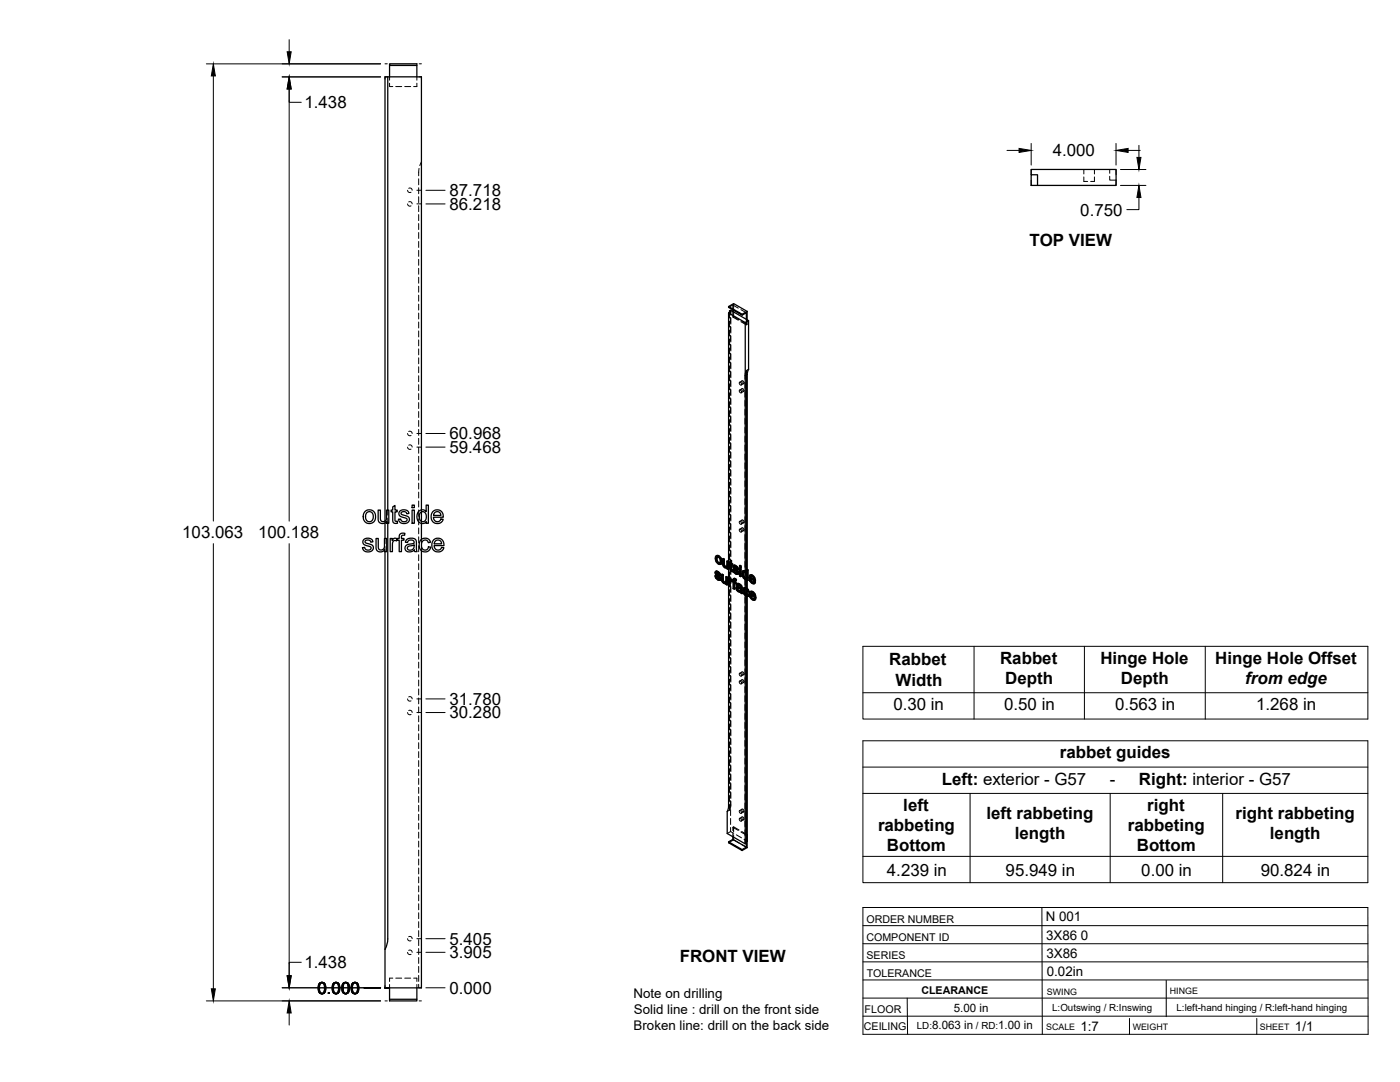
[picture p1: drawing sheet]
<svg xmlns="http://www.w3.org/2000/svg" width="559mm" height="432mm" viewBox="0 0 559 432" stroke-linecap="round" stroke-linejoin="round" font-family="sans-serif">
<!-- layer: Visible -->
<g fill="none" stroke="#000" stroke-width=".51">
<path d="M154.8 30.7v172.9M155.5 26.1v4.6M166.4 26.1h-10.9v-.6h10.9v5.2M411.6 69.7h2.5v4.3h-2.5zM411.6 69.7v-2.1h33.9v6.4h-31.4M290.8 122.3l2-1.1 5.4 3.1M290.8 124.9v196.9l-.5 2v8.8l7.2 4.2 .4-.3M291.2 124.1l.4-.3 7.2 4.2-1.3 .7-6.7-3.8M291.2 124.1l.5 .3-.9 .5M291.2 124.1v.6M292.5 123.7v.6M296.2 125.4l-5.4-3.1v.4l5.4 3.1"/>
<path d="M297.5 128.7l-.1 99.1-.4-.1a1.77 1.77 0 0 0-.2 3.1l.7 .4 .5-.1M298.2 124.3l-2 1.1v.4l1.7-1v2.6M298.2 124.3v3.3M298.8 128v19.4l-.9 .5v80.3l-.5-.4h-.8M298.8 147.4l-.5 2v77.8M145.3 215.2l1.3-.4a1.81 1.81 0 0 1 2.2 1.4l-.8 .2a1.14 1.14 0 0 0-1.2-.9 1.14 1.14 0 0 0-1.1 .9l.8 .5a3 3 0 0 1 2.4 1.1 2.16 2.16 0 0 1-1.4 2.3 2.16 2.16 0 0 1-2.5-.9l-.3-.8 .9-.2a1.21 1.21 0 0 0 1.2 1.3 1.21 1.21 0 0 0 1.2-1.4l-.8-.3a2.62 2.62 0 0 1-2.3-1.3v-.8zM145.8 204a2.64 2.64 0 0 1 4.1 2.1 2.64 2.64 0 0 1-3.9 2.4 3.2 3.2 0 0 1-.2-4.5zM146.3 204.7l.6-.4 .9-.1 1 .8 .1 2-.8 1.1h-1.2l-.7-.6-.3-1.5zM150.1 214.9h.9v2.9a1.32 1.32 0 0 0 1.3 1.7 1.32 1.32 0 0 0 1.2-1.8v-2.8h.8v5.3h-.8v-.8a1.86 1.86 0 0 1-2.2 .8 1.86 1.86 0 0 1-1.2-2.1zM150.9 203.6h.9v2.9a1.32 1.32 0 0 0 1.3 1.7 1.32 1.32 0 0 0 1.2-1.8v-2.8h.9v5.2h-.8v-.8a1.86 1.86 0 0 1-2.3 .9 1.86 1.86 0 0 1-1.2-2.1zM153.7 208.7v6.2M154.8 208.8v165.9l-.2 1.8-.9 2.3"/>
<path d="M155.7 214.9h.8v.8a1.27 1.27 0 0 1 2-.7l.8-.1v-.6a1.51 1.51 0 0 1 .7-1.4 1.51 1.51 0 0 1 1.6 0l-.1 .7a.81 .81 0 0 0-.9 0 .81 .81 0 0 0-.4 .8v.5h1v.7h-1v4.6h-.9v-4.6h-.8v-.4l-.2 .7-.3-.1a1.18 1.18 0 0 0-1.2 .4 1.18 1.18 0 0 0-.2 1.2v2.8h-.9zM156.8 202.3l.8-.6v1.9h.9v.7h-.9v3.3a.55 .55 0 0 0 .4 .5 .55 .55 0 0 0 .5-.1l.2 .8-.7 .1a1.16 1.16 0 0 1-1.2-1.6v-3h-.7v-.7h.7zM159.5 204.1l1.6-.6a1.73 1.73 0 0 1 2.1 1.4l-.9 .1a1.13 1.13 0 0 0-1.1-.9 1.13 1.13 0 0 0-1.1 1l1.2 .5a2.18 2.18 0 0 1 2.1 1.3 2.19 2.19 0 0 1-1.9 2.1 2.19 2.19 0 0 1-2.4-1.6l.8-.3a1.21 1.21 0 0 0 1.3 1.2 1.21 1.21 0 0 0 1.1-1.3l-.7-.3a2.63 2.63 0 0 1-2.3-1.3zM162.2 215.5l1.7-.7 1.2 .1 .8 .4 .6 4.9h-1l-.1-.7a2.02 2.02 0 0 1-2.2 .8 2.02 2.02 0 0 1-1.5-1.8l.8-1.1 1.8-.4a.78 .78 0 0 0 1-.7 .78 .78 0 0 0-1-.8 1.27 1.27 0 0 0-1.6 1l-.9-.1zM162.8 218.2l1.6-.4a.49 .49 0 0 1 .7-.3 .49 .49 0 0 1 .2 .7v.1a1.36 1.36 0 0 1-1.2 1.2 1.36 1.36 0 0 1-1.5-.9zM164.5 203.6h.9v5.2h-.9zM164.5 201.6h.9v1h-.9zM167.1 204.1a1.96 1.96 0 0 1 3 .1v-2.6h.9v7.2h-.9v-.6a2.16 2.16 0 0 1-2.6 .4 2.16 2.16 0 0 1-1.1-2.4zM167.7 204.7l.5-.4a2.03 2.03 0 0 1 2 1.3 2.03 2.03 0 0 1-.7 2.3l-.2 .2a1.95 1.95 0 0 1-1.9-1 1.95 1.95 0 0 1 .2-2.2zM168 215.4a2.22 2.22 0 0 1 3.8 1l-.9 .2a1.47 1.47 0 0 0-1.9-.9 1.47 1.47 0 0 0-.8 2l.2 1 .6 .7a1.33 1.33 0 0 0 2-1.2l.9 .1-.4 1.1a2.41 2.41 0 0 1-3 .6 2.41 2.41 0 0 1-1.2-2.9zM168.2 219.8v174.4h-14.5v-174M168.2 203.5v-172.8h-14.5v177.3"/>
<path d="M168.2 204.3v3.8M168.2 208.9v6.4M172.8 204.2a2.47 2.47 0 0 1 2.9-.5 2.47 2.47 0 0 1 1.2 2.7h-3.9l.2 .9a1.48 1.48 0 0 0 1.4 .9 1.48 1.48 0 0 0 1.4-1.1l.9 .1-.3 .7a2.64 2.64 0 0 1-3.7 .5 2.64 2.64 0 0 1-.5-3.7zM173 215.5a2.47 2.47 0 0 1 3-.4 2.47 2.47 0 0 1 1.2 2.6h-3.9l.2 .9a1.47 1.47 0 0 0 1.4 .9 1.47 1.47 0 0 0 1.4-1l.9 .1a2.57 2.57 0 0 1-3.5 1.4 2.57 2.57 0 0 1-1.2-3.5zM173.5 204.6l.8-.4a1.43 1.43 0 0 1 1.7 1.5h-2.9zM173.8 215.9l.7-.4a1.41 1.41 0 0 1 1.8 1.5h-3zM285.3 229.8l.5 .2M285.7 228l.9 .1M285.8 230l.2-.2 .2 .6-.2 .2zM285.9 228.7l.4 .3M285.9 228.9l1.4 1.1M285.9 221.8h1.1z"/>
<path d="M285.9 221.8l-.4 .5v1l.9 1.5a.95 .95 0 0 0 1.4 .2M285.9 227.9l-.3 .2M286 223.1l.2 .9M286 230.6l.5 .4h.5M286 228.1h.6l.5 .4M286 229.8h-.7l.6 1.1 .8 .6h.7M286.1 229.2l1.5 1.2M286.1 228.5v.1M286.1 228.8l-.2-.2 .6 .1 .5 .8 .4 .2M286.2 224l.2-.1 .6 .6-.3 .2zM286.2 230.4l.5 .5M286.2 227.9l-.7 .3v.6l1.4 1.7v.6"/>
<path d="M286.3 222.3l-.1 .6M286.4 228.2l1.1 .8M286.4 223.9l-.2-1-.2 .2 .4-.8 .7 .4 .4 1-.2 1h-.6M286.5 231l.4 .1M286.7 221.9l.9 .9 .2-.1 .4 1.3M286.9 228.6l.6 .4-.1 .7-.1-.6M287 224.5l.3 .1M287 221.8l.8 .9M287 231.1h-.1M287.1 230.1l.3 .5 .2-.2 .1 .5M287.4 230.6l.1 .5 .2-.2-.1 .5M287.5 231.1l-.1 .4 .2-.1-.3 .2"/>
<path d="M287.6 222.8l.4 1.4 .2-.2-.2 .9M287.8 225.1l-.2 .1M288 224.2l-.2 .9M288 229.2l.7 .2v2.2M288.5 223l.6 .1v2.2M288.5 229.5v2.1l.4 .4M288.5 231.7l.2 .4 .5 .2M288.7 232.1l.9 .3-.2 .1M288.7 229.4l-.7-.2 .1 2.6 .8 1h.9M288.9 223.2v2.2l.4 .4M288.9 225.5l.2 .4 .5 .2M289 232.4l.4 .1"/>
<path d="M289.1 225.9l.3 .3h.6l-.2 .1M289.1 223.1l-.6-.1 .1 2.7 .7 .9 .9-.1v.5l.4 .2M289.4 226.2l.4 .1M289.7 230.2l.7 .1v3l-.3 .2v-3M289.8 232.8v.4l.3 .3M289.8 232.8l-.2 .1M290.1 224l.7 .1v3l-.2 .1v-3M290.2 226.6l-.2 .1M290.4 230.3l-.7-.1v2l-.3 .3M290.8 224.1l-.7-.1v1.9l-.3 .4M290.8 230.8l1.6 .7M291.2 231.1v.4l.8-.3"/>
<path d="M291.3 232l.2 2-.2 .1v-1.6M291.3 224.4l-.3 .1v.4l.3 .1 .1 2.4 .4 .6 .7 .1-.1-.5h-.4M291.3 223.9l.7-.2v1.1M291.4 230.9l-.6-.1v3l.5 .3M291.6 231.8v.1M291.7 231.1l-.3 .2M291.8 231.3l.4 .4M291.8 223.9v1l.6 .1M291.8 224.9l.6 .1-.2 .6v-.4M291.8 227.4l.4 .1M291.9 227.5l.5 .1M292 223.7l-.7 .2v.8l-.3-.2"/>
<path d="M292 225.4v1.8M292.1 232.1l-.7-.3 .1 .6M292.2 225.6l-.4-.3v2l.3 .1M292.2 227.7l.1 .5M292.2 231.6h.4v.3zM292.2 232.1l.4 .2v2.6l.5 .2M292.2 231.6v.5M292.2 231.8l-.1 .3M292.2 232.1h-.1M292.5 227.4l.4 .2M292.8 225.7h.9M292.9 230.9l1.1 .3"/>
<path d="M292.9 227.6l.2-.1 .2 .5-.2 .2zM293 226.3l.4 .4M293 226.5l1.5 1.1M293.1 232.1l.7 .2-.2 .5v-.4M293.1 225.5l-.4 .2M293.1 230.8l-.3 .2M293.1 228.2l.5 .4h.6M293.1 225.7h.6l.6 .4M293.1 227.5l-.6-.1 .6 1.3 .8 .5 .6-.1M293.2 226.8l1.5 1.2M293.2 226.1v.1M293.2 226.4l-.1-.2 .5 .1 .9 1"/>
<path d="M293.3 231.5v.5M293.3 232.6v2.4l-.2 .1v-2.6l.5 .3M293.3 231.1l.7 .1-.3 .6 .1-.4M293.3 228l.5 .5M293.3 225.6l-.6 .2-.1 .6 1.5 1.8-.1 .5M293.5 225.8l1.1 .8M293.6 230.9l-.8 .1-.2 .6M293.6 228.6l.4 .1M293.7 231.8l-.6-.3v.6l.7 .2M294 233l-.2 .4 .5 .3M294 233l.6-.2 .6 .2M294 226.3l.4 .4 .2-.1 .2 .5-.3 .2-.1-.6"/>
<path d="M294.1 234.2l.6-.1 .9 .4M294.1 228.7h-.1M294.2 235l.2 .4 .6 .2M294.2 227.8l.3 .4 .2-.2 .2 .6M294.3 234.8l.3 .5M294.3 234.1l-.3 .2M294.4 235.4l.3 .4h.7h-.7M294.4 234.7l-.1 .1M294.4 232.9l1.4 .5M294.4 234.7h.1a.8 .8 0 0 1 1 .9l-.3 .3M294.5 234.7l-.1 .2M294.5 228.2l.1 .5 .3-.1-.2 .4"/>
<path d="M294.6 233.4l-.3 .3 .3-.3 .7 .5a.36 .36 0 0 1 .3 .4 .36 .36 0 0 1-.4 .3l-.8-.3M294.6 234.1l-.8 .4 .1 .9 .9 .8h.8l.5 .7M294.6 228.7l-.1 .4 .2-.1-.3 .2M294.6 232.8l-.5 .2M295 233.2l1.1 .6M295.2 226.9l.6 .1zM295.2 225.7l.6 .1zM295.2 226.9v3l.4 .2M295.2 225.7v.6l.4 .2M295.6 233.6l.2 .4 .3-.2 .1 .5M295.8 227v3l-.2 .1v-3M295.8 225.8l-.2 .7v-.5"/>
<path d="M295.8 234l.2 .4h.2l.1 2M296 234.4v2.1l.3-.1 .1 .4-.3 .1-.1-.4M296.6 229.2l.2 1M296.7 227.8l-.2 .1M296.8 228.4l.6 .1 .5 1v1.1l-.6 .1M296.8 228.4l-.2 .8 .2-.2 .2 1M296.8 230.2l.2-.2 .5 .6-.2 .1zM296.8 228.4h.1M296.9 227.7l-.2 .1M297 228.3l-.2 .7M297 235.9l.2 .9 .8 .5M297.1 234.6h.9l.7 .7"/>
<path d="M297.2 228l.7 .3M297.3 234.5l-.4 .2M297.4 235.1l-.2 .7M297.5 235.1l-.1 1.7-.2-1-.2 .1a.67 .67 0 0 1 .7-.9 .67 .67 0 0 1 .6 .9l.5 .4M297.5 228.6v2l.3 .1M297.5 231.2v3.3M297.5 237.7v99.1M297.8 234.8l.6 .6 .3-.1 .3 .9-.2 .1-.4-.9M297.9 229.4v1.1M297.9 235.3v2M297.9 238v100.1M297.9 227.3l.7 .1v4.2l-.2 .1v-4.1"/>
<path d="M298 234.6l-.5-.1a1.44 1.44 0 0 0-.7 2.2l.6 1 1.1 .3M298 231.1v.4l.4 .2M298 231.1l-.1 3.5M298.3 235.8v1.6l-.6 .1-.5-.6M298.3 231.6v3.2M298.3 238.1l-.1 100.2-2 1.1M298.4 237.1l.4 .3M298.6 227.4l-.7-.1v1.5l-.3-.5M298.8 237.4l.2-.1-.5 .7zM299 237.3l-.4-.3-.4 .6-.5-.1M299.3 229.6l1.1-.1 .8 .9M299.4 230.5l1.5 .9-.5-1.1a.52 .52 0 0 0-.6-.3 .52 .52 0 0 0-.4 .5l.2-.1 1.2 .7"/>
<path d="M299.4 236.1h1.1l.8 .9M299.5 237.1l1.5 .8-.5-1a.52 .52 0 0 0-.6-.4 .52 .52 0 0 0-.4 .6l.3-.2 1.1 .7M299.6 231.8l.6 .6h.6M299.6 231.1l.2 .6M299.8 230l-.2 .4M299.8 237.6l.2 .7M299.8 238.4l.5 .6 .6-.1M299.9 236.5l-.1 .4M300.1 229.7l.9 .8 .2-.1 .3 1.4M300.2 232.4l.4 .1M300.3 236.2l.8 .9 .2-.1 .4 1.3M300.3 239l.4 .1"/>
<path d="M300.4 229.5l-.8-.1-.7 .8 .2 1.3 .7 1.1a.95 .95 0 0 0 1 .4 .95 .95 0 0 0 .7-.6M300.5 236.1l-.7-.2-.7 .7 .1 1.3 .8 1.3a.94 .94 0 0 0 .9 .4 .94 .94 0 0 0 .8-.7M300.7 232.4l-.1 .1M300.8 239l-.1 .1M300.8 232.2l.5 .3M301 230.5l.3 1.4 .2-.1-.2 .1M301 238.7l.5 .4M301.1 237.1l.4 1.4 .2-.2-.2 .2M301.3 232l-1.9-1.1 .2 .9 .2-.1 .6 .6M301.5 238.6l-2-1.1 .3 .9 .2-.1 .5 .5M301.5 232.4l-.5 .5M301.5 232.4l-.4-.3-.5 .4"/>
<path d="M301.7 238.9l-.5 .6M301.7 238.9l-.5-.3-.5 .5M292.5 333.9v1.1l-1.7 1v.3l5.4 3.1v-.4l-5.4-3M292.5 335l5.4 3.1-1.7 .9M298.3 335.7l-.4 .2M155.5 394.2v5.2h10.9v-.6h-10.9M166.4 394.2v4.6"/>
</g>
<!-- layer: Hidden -->
<g fill="none" stroke="#000" stroke-width=".4">
<path d="M155.5 30.7v1.3M155.5 33.2v1.3h1.3M158 34.5h2.3M161.5 34.5h2.4M166.4 30.7v1.3M166.4 33.2v1.3h-1.3M162.7 75.9l.6 .9 .8-.1M163.1 75.1h.9l.5 .8M167.1 71.4v2.3M167.1 74.9v2.4M167.1 78.5v2.4M167.3 67.2l-.2 3"/>
<path d="M168.2 64.7l-.6 1.4M432.6 70.6v1.8h1.5M432.6 67.6v1.8M436.8 70.6v1.8h-1.5M436.8 67.6v1.8M442.9 70.4v1.5h2.6M442.9 67.6v1.6M162.7 81.4l.6 .8 .8-.1M163.1 80.6l.9-.1 .5 .9M167.1 82.1v2.4M167.1 85.6v2.4M167.1 89.2v2.4"/>
<path d="M167.1 92.8v2.4M167.1 96.4v2.3M167.1 99.9v2.4M167.1 103.5v2.4M167.1 107.1v2.4M167.1 110.7v2.3M167.1 114.2v2.4M167.1 117.8v2.4M167.1 121.4v2.3M167.1 124.9v2.4M167.1 128.5v2.4M167.1 132.1v2.4"/>
<path d="M167.1 135.7v2.3M167.1 139.2v2.4M291.2 124.7v2.3M291.2 128.2v2.3M291.2 131.7v2.4M291.2 135.3v2.4M291.2 138.9v2.3M291.6 123.8v1.6M291.6 126.6v2.4M291.6 130.2v2.4M291.6 133.8v2.4M291.6 137.4v2.3"/>
<path d="M291.7 124.4v1.4M291.7 127v2.3M291.7 130.6v2.3M291.7 134.1v2.4M291.7 137.7v2.4M292.5 121.7v2M292.5 124.3v2.2M292.5 121.7l-1.7 1M292.5 121.7l2.2 1.3M292.8 126.3l-.3 .2 2.2 1.3M292.8 121.2v2M292.8 124.4v1.9"/>
<path d="M292.8 126.3l2.2 1.3M295.7 123.6l2.2 1.2M295.7 128.4l2.2 1.2M296 128.2l2.2 1.3M297.9 127.4v2.2l.3-.1v-1.9M167.1 142.8v2.4M167.1 146.4v2.4M167.1 149.9v2.4M167.1 153.5v2.4M167.1 157.1v2.4M291.2 142.5v2.3M291.2 146v2.4"/>
<path d="M291.2 149.6v2.4M291.2 153.2v2.3M291.2 156.7v2.4M291.6 140.9v2.4M291.6 144.5v2.4M291.6 148.1v2.4M291.6 151.6v2.4M291.6 155.2v2.4M291.6 158.8v2.4M291.7 141.3v2.3M291.7 144.8v2.4M291.7 148.4v2.4"/>
<path d="M291.7 152v2.4M291.7 155.6v2.3M291.7 159.1v2.4M295.1 155.7a.56 .56 0 0 1 .8 .3 .56 .56 0 0 1-.4 .8l-.4-.6zM295.1 152.6a.53 .53 0 0 1 .8 .3 .53 .53 0 0 1-.5 .7zM296.1 155.2a.54 .54 0 0 1 .8 .2 .54 .54 0 0 1-.4 .8zM296.2 152a.56 .56 0 0 1 .7 .3 .56 .56 0 0 1-.4 .8l-.4-.6zM296.2 155.1l-1 .6M296.2 152l-1 .6M296.8 156.2l-1 .6M296.8 153.1l-1 .6M297.4 152.6v2.4"/>
<path d="M297.4 156.2v2.3M297.4 159.7v2.4M297.9 147.9l-.4 1.1-.1 2.4M162.7 173l.5 .8h.9M162.7 178.4l.6 .9 .8-.1M163.1 172.2h.9l.5 .8M163.1 177.7l.9-.1 .5 .8M167.1 160.7v2.3M167.1 164.2v2.4M167.1 167.8v2.4M167.1 171.4v2.4M167.1 174.9v2.4"/>
<path d="M167.1 178.5v2.4M291.2 160.3v2.4M291.2 163.9v2.4M291.2 167.4v2.4M291.2 171v2.4M291.2 174.6v2.4M291.2 178.2v2.4M291.6 162.3v2.4M291.6 165.9v2.4M291.6 169.5v2.4M291.6 173.1v2.4M291.6 176.6v2.4"/>
<path d="M291.7 162.7v2.4M291.7 166.3v2.4M291.7 169.8v2.4M291.7 173.4v2.4M291.7 177v2.4M297.4 163.3v2.4M297.4 166.9v2.4M297.4 170.5v2.3M297.4 174v2.4M297.4 177.6v2.4M167.1 182.1v2.4M167.1 185.7v2.3"/>
<path d="M167.1 189.2v2.4M167.1 192.8v2.4M167.1 196.4v2.4M167.1 199.9v2.4M291.2 181.7v2.4M291.2 185.3v2.4M291.2 188.9v2.4M291.2 192.4v2.4M291.2 196v2.4M291.2 199.6v2.4M291.6 180.2v2.4M291.6 183.8v2.4"/>
<path d="M291.6 187.3v2.4M291.6 190.9v2.4M291.6 194.5v2.4M291.6 198.1v2.3M291.7 180.6v2.3M291.7 184.1v2.4M291.7 187.7v2.4M291.7 191.3v2.4M291.7 194.8v2.4M291.7 198.4v2.4M297.4 181.2v2.4M297.4 184.7v2.4"/>
<path d="M297.4 188.3v2.4M297.4 191.9v2.4M297.4 195.5v2.3M297.4 199v2.4M153.7 208v.7M153.7 214.9v2M153.7 218.1v2.1M154.8 203.6v2M154.8 206.8v2M167.1 203.5v2.4M167.1 207.1v2.4M167.1 210.7v2.3"/>
<path d="M167.1 214.2v2.4M167.1 217.8v2.4M168.2 203.5v.8M168.2 208.1v.8M168.2 215.3v1.6M168.2 218.1v1.7M291.2 203.2v2.3M291.2 206.7v2.4M291.2 210.3v2.4M291.2 213.9v2.4M291.2 217.4v2.4M291.6 201.6v2.4"/>
<path d="M291.6 205.2v2.4M291.6 208.8v2.4M291.6 212.3v2.4M291.6 215.9v2.4M291.6 219.5v2.4M291.7 202v2.4M291.7 205.5v2.4M291.7 209.1v2.4M291.7 212.7v2.4M291.7 216.3v2.4M291.7 219.8v2.4M295.1 208.1a.56 .56 0 0 1 .8 .4 .56 .56 0 0 1-.4 .7l-.4-.5z"/>
<path d="M295.1 211.2a.56 .56 0 0 1 .8 .4 .56 .56 0 0 1-.4 .7l-.4-.4zM296.1 207.6a.55 .55 0 0 1 .8 .3 .55 .55 0 0 1-.4 .7zM296.1 210.7a.55 .55 0 0 1 .8 .3 .55 .55 0 0 1-.4 .7zM296.2 207.5l-1 .6M296.2 210.7l-1 .5M296.8 208.6l-1 .6M296.8 211.8l-1 .5M297.4 202.6v2.4M297.4 206.2v2.4M297.4 209.7v2.4M297.4 213.3v2.4M297.4 216.9v2.4"/>
<path d="M167.1 221.4v2.4M167.1 225v2.3M167.1 228.5v2.4M167.1 232.1v2.4M167.1 235.7v2.3M167.1 239.2v2.4M285.6 229.7l.3 .9-.2 .1M285.6 228.4l.1 .5-.2 .1M285.7 228.1l-.3 .4M285.7 222.7l.4 1.3-.3 .2M285.7 228.9l.3 .4-.2 .1M285.9 228l-.4 .2"/>
<path d="M285.9 230.6l.8 .7-.2 .1M286 229.3l1.1 1-.2 .2M286.1 224l.9 1-.3 .1M286.1 228.5h.5l-.2 .2M286.1 221.7l-.6 1.1M286.2 222.3l.8-.1-.3 .2M286.6 228.5l.4 .4-.2 .1M286.7 231.3l.5 .2-.2 .1M287 222.2l.5 .6-.2 .2M287 225l.6 .1-.2 .2M287 228.9l.2 .5-.2 .1M287.1 231h-.1"/>
<path d="M287.1 230.4l.2 .3-.2 .2M287.1 231l-.1 .1M287.2 229.4l.4 .1M287.3 230.7l-.2 .3M287.5 231.4l-.3 .1M287.5 224.6h-.2M287.5 222.8l.2 .9-.2 .2M287.7 223.8l-.4 .9M287.8 225.1h-.2M288.2 229.1l.1 2.4-.2 .1M288.3 231.5l.1 .4-.2 .2M288.4 231.9l.3 .4-.2 .2"/>
<path d="M288.7 222.9v2.3l-.2 .2M288.7 225.2l.1 .5-.2 .1M288.7 232.3l.4 .4-.2 .1M288.8 225.7l.3 .4-.2 .1M289.1 226.1l.5 .4-.3 .1M289.1 232.7h.9l-.2 .1M289.6 226.5l.8-.1-.2 .1M289.6 232.4h.1M289.7 232.4l-.2 .1M289.8 232.8h.1M289.9 232.2l-.3 .2M289.9 230.1v1.9l-.3 .3"/>
<path d="M290 232.7l-.2 .5M290 233.1l.4 .2M290 226.2h.1M290.2 226.1l-.3 .2M290.2 226.5v.1M290.3 226l-.3 .2M290.3 223.8v1.9l-.3 .4M290.4 226.4l-.2 .6M290.4 226.9l.4 .2M291.1 230.7v3l-.3 .1M291.1 233.7l.4 .3M291.2 221v2.4"/>
<path d="M291.2 224.6v2.4M291.2 228.2v2.3M291.2 231.7v2.4M291.2 235.3v2.4M291.2 238.9v2.4M291.2 224.7l.3 .2-.2 .1M291.2 224.3l-.2 .6M291.3 224.4l.2 .1M291.4 231.3v.1M291.5 226.7l.1 .6-.2 .1M291.5 223.8l-.2 .9M291.6 227.3l.2 .3-.2 .2"/>
<path d="M291.6 223.1v5.9M291.6 230.2v2.4M291.6 233.8v2.4M291.6 237.4v2.3M291.7 231.2l-.5 .3M291.7 231.7l-.1 .1M291.7 223.4v2.4M291.7 227v2.4M291.7 230.6v2.3M291.7 234.1v2.4M291.7 237.7v2.4M291.7 231.7h.3l-.2 .1"/>
<path d="M291.8 225.3l.2-.1v.2M291.8 227.6l.4 .3-.2 .1M292 231.7l.3 .3M292 225.2l.4 .2M292.2 227.9l.3 .2M292.2 231.8l.2-.1-.1 .3M292.3 232l-.1 .1M292.4 231.5v.1M292.4 231.9l.4 .2-.2 .2M292.4 231.7l-.2 .4M292.4 231.5l-.2 .2M292.6 231.6l.2 .2"/>
<path d="M292.7 227.3l.3 .9-.2 .1M292.8 226l-.1 .6M292.8 232.1v2.7l-.2 .1M292.8 225.7l-.3 .4M292.8 234.8l.5 .2M292.9 226.5l.3 .4-.3 .2M292.9 231l-.3 .9M293 225.6l-.4 .2M293 230.8l-.3 .3M293 228.2l.8 .7-.2 .1M293.1 232.5l.2-.1v.2M293.1 226.1h.1"/>
<path d="M293.1 231.5h.2M293.2 226.9l1.1 1.1-.3 .1M293.3 232.4l.5 .3M293.3 226l-.2 .2M293.3 226l.5 .1-.3 .2M293.3 231.4l.3 .1-.2 .1M293.6 231.5l.3 .1M293.8 226.1l.4 .4-.3 .1M293.8 228.9l.6 .2-.3 .1M294 234.6l.2 .8-.2 .1M294 233l.2-.1-.4 .5M294 233.3l.5 .3"/>
<path d="M294.1 234.3l-.3 .4M294.2 228.6h.1M294.2 226.5l.1 .5-.2 .1M294.2 234.1l-.4 .3M294.2 235.4l.7 .6-.3 .1M294.3 228.6l-.2 .1M294.3 228l-.1 .5M294.3 227l.5 .1M294.4 228.3l-.1 .3M294.5 233.4h.1M294.5 234.7h.1M294.5 234.7h-.1"/>
<path d="M294.6 234.6l-.3 .2M294.6 229l-.2 .1M294.7 234.6l1.1 .4-.2 .1M294.7 233.3l.5 .1-.3 .2M294.9 236l.5 .2-.3 .1M295.2 233.4l.5 .5-.3 .1M295.4 236.2l.4-.1-.2 .1M295.4 226.7v3l-.2 .2M295.4 225.6l-.2 .7M295.4 229.7l.4 .3M295.4 226.2l.4 .2M295.6 234.5h.2"/>
<path d="M295.6 235.7l-.2 .2M295.7 233.9l-.1 .6M295.7 235.6l-.2 .2M295.8 235l-.3 .7M295.8 234.4l-.2 .3M295.8 236.1l-.1 .5M295.9 236.5l.5 .3M296.3 228.8l.2 .9-.2 .1M296.5 228l-.4 .9M296.5 229.7l.4 .8-.2 .1M296.7 227.8l-.5 .4M296.8 235.5l.3 1.4-.2 .1"/>
<path d="M296.9 230.5l.6 .5-.3 .1M296.9 234.8l-.3 .9M297 228.3h.5l-.2 .1M297 228.3l-.2 .1M297 228.3h.1M297.1 236.9l.9 .9-.2 .1M297.1 234.5l-.4 .4M297.4 220.5v2.3M297.4 224v2.4M297.4 227.6v2.4M297.4 231.2v2.4M297.4 234.7v2.4"/>
<path d="M297.4 238.3v2.4M297.4 235.1l-.2 .1M297.5 235l.5 .1-.2 .1M297.5 231l.5 .1M297.5 227.9v.7M297.5 230.6v.6M297.5 234.5v.6M297.5 236.8v.9M297.5 228.3l.4 .5-.1 .2M297.9 228.2v1.2M297.9 230.5v.7M297.9 234.6v.7"/>
<path d="M297.9 237.3v.7M297.9 228.3l.3 .4M298 237.8l.7 .1M298 235.1l.4 .3-.3 .2M298 230.6l-.2 .1M298 228.9l.2 1-.2 .1M298.2 227.2l-.3 1.6M298.2 229.9l-.4 .8M298.2 231l-.2 .5M298.2 231.4l.4 .2M298.3 227.2v1.7M298.3 230v1.6"/>
<path d="M298.3 234.8v1M298.4 235.4l.2 .6-.2 .1M298.4 237.4l-.1 .7M298.6 236l.4 .2M298.6 237l-.4 .6M299.1 230.4l.4 1.4-.2 .1M299.3 237l.3 1.3-.2 .1M299.4 230.9l.2-.1v.3M299.5 231.8l.9 .9-.2 .1M299.5 229.4l-.6 1.1M299.5 237.5l.2-.2 .1 .3M299.6 230.8l1.9 1.1"/>
<path d="M299.6 238.3l.9 .9-.2 .2M299.6 236l-.5 1.1M299.7 237.3l2 1.2M299.8 230h-.2M299.8 229.9l.6 .1-.3 .1M299.9 236.5l-.1 .1M300 236.5h.5l-.2 .1M300.4 230l.5 .5-.2 .2M300.4 232.7l.7 .2-.2 .1M300.5 236.5l.6 .6-.3 .1M300.5 239.2l.8 .2-.2 .1M300.8 232.3v.1"/>
<path d="M300.8 232.3l-.1 .1M300.8 231.1l.3 .1M300.9 232.3l-.3 .2M300.9 230.5l.2 .7-.2 .2M300.9 237.6l.3 .2M300.9 238.9h.1M300.9 238.9l-.1 .1M301 238.9l-.2 .1M301.1 237.1l.1 .7-.2 .1M301.1 232.1l-.3 .2M301.2 238.6l-.3 .3M301.2 232.8l-.1 .1"/>
<path d="M301.4 239.4h-.1M167.1 242.8v2.4M167.1 246.4v2.4M167.1 250v2.3M167.1 253.5v2.4M167.1 257.1v2.4M291.2 242.4v2.4M291.2 246v2.4M291.2 249.6v2.4M291.2 253.2v2.3M291.2 256.7v2.4M291.6 240.9v2.4"/>
<path d="M291.6 244.5v2.4M291.6 248.1v2.3M291.6 251.7v2.3M291.6 255.2v2.4M291.6 258.8v2.4M291.7 241.3v2.3M291.7 244.9v2.3M291.7 248.4v2.4M291.7 252v2.4M291.7 255.6v2.3M291.7 259.1v2.4M297.4 241.9v2.4"/>
<path d="M297.4 245.4v2.4M297.4 249v2.4M297.4 252.6v2.4M297.4 256.2v2.4M297.4 259.7v2.4M162.7 278.9l.5 .8h.9M163.1 278.1l1 .1 .4 .7M167.1 260.7v2.4M167.1 264.2v2.4M167.1 267.8v2.4M167.1 271.4v2.4M167.1 275v2.3"/>
<path d="M167.1 278.5v2.4M291.2 260.3v2.4M291.2 263.9v2.4M291.2 267.5v2.3M291.2 271v2.4M291.2 274.6v2.4M291.2 278.2v2.3M291.6 262.4v2.3M291.6 265.9v2.4M291.6 269.5v2.4M291.6 273.1v2.4M291.6 276.6v2.4"/>
<path d="M291.7 262.7v2.4M291.7 266.3v2.3M291.7 269.9v2.3M291.7 273.4v2.4M291.7 277v2.4M295.1 271.9a.55 .55 0 0 1 .8 .3 .55 .55 0 0 1-.4 .7zM295.1 268.8a.54 .54 0 0 1 .8 .3 .54 .54 0 0 1-.4 .7zM296.2 271.3a.56 .56 0 0 1 .7 .3 .56 .56 0 0 1-.4 .7l-.4-.6zM296.2 268.2a.56 .56 0 0 1 .7 .3 .56 .56 0 0 1-.4 .7l-.4-.6zM296.2 271.3l-1 .5M296.2 268.1l-1 .6M296.8 272.4l-1 .5"/>
<path d="M296.8 269.2l-1 .6M297.4 263.3v2.4M297.4 266.9v2.4M297.4 270.5v2.3M297.4 274v2.4M297.4 277.6v2.4M162.7 284.4l.5 .7h.9M163.1 283.6l.9-.1 .5 .9M167.1 282.1v2.4M167.1 285.7v2.4M167.1 289.2v2.4M167.1 292.8v2.4"/>
<path d="M167.1 296.4v2.4M167.1 300v2.3M291.2 281.7v2.4M291.2 285.3v2.4M291.2 288.9v2.4M291.2 292.5v2.3M291.2 296v2.4M291.2 299.6v2.4M291.6 280.2v2.4M291.6 283.8v2.4M291.6 287.4v2.4M291.6 290.9v2.4"/>
<path d="M291.6 294.5v2.4M291.6 298.1v2.4M291.7 280.6v2.3M291.7 284.1v2.4M291.7 287.7v2.4M291.7 291.3v2.4M291.7 294.9v2.3M291.7 298.4v2.4M297.4 281.2v2.3M297.4 284.8v2.3M297.4 288.3v2.4M297.4 291.9v2.4"/>
<path d="M297.4 295.5v2.3M297.4 299v2.4M167.1 303.5v2.4M167.1 307.1v2.4M167.1 310.7v2.4M167.1 314.2v2.4M167.1 317.8v2.4M291.2 303.2v2.4M291.2 306.7v2.4M291.2 310.3v2.4M291.2 313.9v2.4M291.2 317.5v2.3"/>
<path d="M291.6 301.6v2.4M291.6 305.2v2.4M291.6 308.8v2.4M291.6 312.4v2.3M291.6 315.9v2.4M291.6 319.5v2.4M291.7 319.8l-.1 2.4-.4 1.1M291.7 302v2.4M291.7 305.6v2.4M291.7 309.1v2.4M291.7 312.7v2.4M291.7 316.3v2.4"/>
<path d="M297.4 302.6v2.4M297.4 306.2v2.4M297.4 309.8v2.3M297.4 313.3v2.4M297.4 316.9v2.4M167.1 321.4v2.4M167.1 325v2.3M167.1 328.5v2.4M167.1 332.1v2.4M167.1 335.7v2.4M167.1 339.3v2.3M291.2 321v2.3"/>
<path d="M291.2 323.3l-.9 .5M291.6 323.1v2.4M291.6 326.6v2.4M291.6 330.2v1.7M291.6 331.9l-1.3 .7M291.6 331.9l1.3 .7M292.5 331.4v-1.2l.3-.2v2M292.5 332.6v1.3M292.5 330.2l2.2 1.2M292.8 335.2l-2 1.1M292.8 333.2v2M292.8 330l2.2 1.2"/>
<path d="M292.8 335.2l2.2 1.2M293.9 333.2l2.1 1.1M295.1 323.5a.53 .53 0 0 1 .8 .3 .53 .53 0 0 1-.5 .7zM295.1 326.6a.56 .56 0 0 1 .8 .4 .56 .56 0 0 1-.4 .7l-.4-.5zM295.7 332l2.2 1.3 .3-.2M296 331.8l2.2 1.3M296 337l2.2 1.3M296.1 326.1a.54 .54 0 0 1 .8 .3 .54 .54 0 0 1-.4 .7zM296.2 322.9a.56 .56 0 0 1 .7 .4 .56 .56 0 0 1-.4 .7l-.4-.5zM296.2 322.9l-1 .6M296.2 326l-1 .6M296.8 324l-1 .6"/>
<path d="M296.8 327.1l-1 .6M297.4 334.8v1.4l.5 .3M297.4 320.5v2.4M297.4 324v2.4M297.4 327.6v2.4M297.4 331.2v2.4M297.9 335.9l-.5 .3M298.2 333.1v2.6l-1.2-.7M167.1 342.8v2.4M167.1 346.4v2.4M167.1 350v2.3M167.1 353.5v2.4"/>
<path d="M167.1 357.1v2.4M162.7 374.6l.5 .8h.9M163.1 373.8h.9l.5 .8M163.1 379.3l.9-.1 .5 .8M167.1 360.7v2.4M167.1 364.3v2.3M167.1 367.8v2.4M167.1 371.4v2.4M167.1 375v2.4M167.1 378.5v2.4M155.5 392.9v1.3M156.8 390.4h-1.3v1.3"/>
<path d="M158 390.4h2.3M161.5 390.4h2.4M162.7 380l.6 .9 .8-.1M165.1 390.4h1.3v1.3M166.4 392.9v1.3M167.1 382.1v2.4M167.1 385.7v2.4M167.1 389.3v2.3M167.1 392.8v1.4"/>
</g>
<!-- layer: Reference -->
<g fill="none" stroke="#000" stroke-width=".4">
<path d="M153.7 25.5h.9M154.6 30.7h-.9v.9M167.3 30.7h.9v.9M167.3 25.5h.9M166.4 75.9h1.8M411.6 67.6v2.1M411.6 71.9v2.1M445.5 67.6v2.1M445.5 71.9v2.1M166.4 81.4h1.8M166.4 173h1.8M166.4 178.4h1.8"/>
<path d="M166.4 278.9h1.8M166.4 284.4h1.8M166.4 374.6h1.8M153.7 393.3v.9h.9M153.7 394.2h1.8zM153.7 399.4h.9M166.4 380h1.8M167.3 399.4h.9M168.2 393.3v.9h-.9"/>
</g>
<!-- layer: Hidden Narrow -->
<path d="M297.9 149.6l-.5 .4M286.7 230l-.2 .1M288.2 231l-.2 .1M288.7 224.7l-.2 .2M289.9 231.7l-.2 .1M290.3 225.4l-.2 .2M291.5 226.7l-.2 .1M292.8 231.4l-.2 .2M293.8 227.6l-.2 .1M295.1 234.7l-.2 .1M295.8 235.1l-.2 .2M291.7 321.3l-.9 .5" fill="none" stroke="#000" stroke-width=".4"/>
<!-- layer: Visible Narrow -->
<path d="M298.3 149.4l-.4 .2M286.7 229.4l-.2 .1M288.7 231l-.2 .2M289.1 224.8l-.2 .1M292 226.9l-.2 .2M293.3 231.7l-.2 .1M293.8 227l-.2 .1M295 234.3l-.2 .1M296.2 234.8l-.2 .1M296.2 235.5l-.2 .1" fill="none" stroke="#000" stroke-width=".4"/>
<!-- layer: Titleblock -->
<path d="M344.4 362.2h201.6l.1 50.6h-201.7zM344.4 369.4h201.6M344.4 376.6h201.6M415.9 362.2l.1 50.6M344.4 383.9h201.6M344.4 391.1h201.6M344.4 398.3h201.6M362.1 398.3l.1 14.4M465.5 391.3v14.4M344.4 405.5h201.7M450.8 406.4v6.4M501.6 406.4v6.4" fill="none" stroke="#000" stroke-width=".4"/>
<!-- layer: Custom Tables -->
<path d="M344.4 257.9h201.6v29.1h-201.6zM388.8 257.9v29.1M432.8 257.9v29.1M481.1 257.9v29.1M344.4 276.5h201.6M344.4 295.6h201.6v56.7h-201.6zM344.4 306.1h201.6M344.4 316.6h201.6M387.2 316.6v35.7M443.1 316.6v35.7M488 316.6v35.7M344.4 341.8h201.6" fill="none" stroke="#000" stroke-width=".4"/>
<!-- layer: FD_Dimensions -->
<g fill="none" stroke="#000" stroke-width=".4">
<path d="M115.4 15.8v4.9M82.4 25.5h69.5M85.2 30.3v177.7M112.6 30.7h39.3M115.4 35.5v172.5M115.4 40.3v.5h4.8M411.6 57.2v8.7M445.5 57.2v8.7M454.6 58v4.8M170 75.9h7.7M401.9 60h4.9M447.2 67.6h10.2"/>
<path d="M447.2 74h10.2M450.3 60h4.8M454.6 78.8v4.9h-4.8M170 81.4h7.7M170 173h7.7M170 178.4h7.7M85.2 217v177.6M115.4 217v172.4M170 278.9h7.7M170 284.4h7.7M170 374.6h7.7M82.4 399.4h69.5"/>
<path d="M112.6 394.2h39.3M120.2 384h-4.8v.6M170 394.2h7.7M170 380h7.7M115.4 404.3v4.8"/>
</g>
<path d="M85.2 25.5l.8 4.8h-1.7zM115.4 30.7l.8 4.8h-1.6zM114.6 20.7h1.6l-.8 4.8zM406.8 59.2l4.8 .8-4.8 .8zM445.5 60l4.8-.8v1.6zM453.8 62.8h1.6l-.8 4.8zM454.6 74l.8 4.8h-1.6zM84.3 394.6h1.7l-.8 4.8zM114.6 389.4h1.6l-.8 4.8zM115.4 399.4l.8 4.9h-1.6z" fill="#000" stroke="#000" stroke-width=".4"/>
<g font-size="6.7">
<text x="121.5" y="43.2">1.438</text>
<text x="420.2" y="62.4">4.000</text>
<text x="179.4" y="78.3">87.718</text>
<text x="179.4" y="83.8">86.218</text>
<text x="431.2" y="86">0.750</text>
<text x="410.9" y="98.2">TOP VIEW</text>
<text x="179.4" y="175.4">60.968</text>
<text x="179.4" y="180.8">59.468</text>
<text x="72.7" y="214.8">103.063</text>
<text x="103" y="214.8">100.188</text>
<text x="355" y="265.6">Rabbet</text>
<text x="399.2" y="264.9">Rabbet</text>
<text x="439.2" y="264.9">Hinge Hole</text>
<text x="485.1" y="264.9">Hinge Hole Offset</text>
<text x="357.5" y="273.6">Width</text>
<text x="401.2" y="273">Depth</text>
<text x="447.4" y="273">Depth</text>
<text x="497.1" y="273">from edge</text>
<text x="179.4" y="281.3">31.780</text>
<text x="179.4" y="286.7">30.280</text>
<text x="356.6" y="283.3">0.30 in</text>
<text x="400.8" y="283.3">0.50 in</text>
<text x="445.1" y="283.3">0.563 in</text>
<text x="501.4" y="283.3">1.268 in</text>
<text x="423" y="302.6">rabbet guides</text>
<text x="375.9" y="313.1">Left: exterior - G57</text>
<text x="443" y="313.1">-</text>
<text x="454.6" y="313.1">Right: interior - G57</text>
<text x="360.6" y="323.6">left</text>
<text x="457.9" y="323.5">right</text>
<text x="393.8" y="326.9">left rabbeting</text>
<text x="493.2" y="326.9">right rabbeting</text>
<text x="350.5" y="331.6">rabbeting</text>
<text x="405" y="335">length</text>
<text x="450.2" y="331.6">rabbeting</text>
<text x="506.9" y="334.9">length</text>
<text x="354" y="339.7">Bottom</text>
<text x="453.7" y="339.6">Bottom</text>
<text x="354" y="349.4">4.239 in</text>
<text x="401.4" y="349.4">95.949 in</text>
<text x="455.5" y="349.4">0.00 in</text>
<text x="503.2" y="349.4">90.824 in</text>
<text x="179.4" y="377">5.405</text>
<text x="179.4" y="382.4">3.905</text>
<text x="271.3" y="383.8">FRONT VIEW</text>
<text x="121.5" y="386.4">1.438</text>
<text x="126.7" y="396.6">0.000</text>
<text x="179.4" y="396.6">0.000</text>
</g>
<g font-size="5.3">
<text x="417.4" y="367.6">N 001</text>
<text x="417.6" y="375.1">3X86 0</text>
<text x="417.7" y="382.2">3X86</text>
<text x="417.8" y="389.5">0.02in</text>
<text x="252.9" y="398.4">Note on drilling</text>
<text x="253" y="404.9">Solid line : drill on the front side</text>
<text x="252.9" y="411.2">Broken line: drill on the back side</text>
<text x="431.3" y="411.5">1:7</text>
<text x="516.9" y="411.5">1/1</text>
</g>
<g font-size="4.6">
<text x="380.7" y="403.7">5.00 in</text>
<text x="372" y="410.7">8.063 in</text>
<text x="398.4" y="410.7">1.00 in</text>
</g>
<g font-size="4.3">
<text x="345.8" y="368.4">ORDER NUMBER</text>
<text x="345.8" y="375.5">COMPONENT ID</text>
<text x="345.8" y="382.7">SERIES</text>
<text x="345.9" y="389.9">TOLERANCE</text>
<text x="367.7" y="396.7">CLEARANCE</text>
<text x="345.1" y="404.3">FLOOR</text>
<text x="344.8" y="411.1">CEILING</text>
</g>
<g font-size="3.9">
<text x="420" y="403.6">L:Outswing / R:Inswing</text>
<text x="469.6" y="403.6">L:left-hand hinging / R:left-hand hinging</text>
<text x="366" y="410.7">LD:</text>
<text x="389.5" y="410.7">/ RD:</text>
</g>
<g font-size="3.5">
<text x="417.9" y="397">SWING</text>
<text x="466.9" y="396.9">HINGE</text>
<text x="417.5" y="410.9">SCALE</text>
<text x="452.1" y="410.9">WEIGHT</text>
<text x="502.9" y="410.9">SHEET</text>
</g>
</svg>
